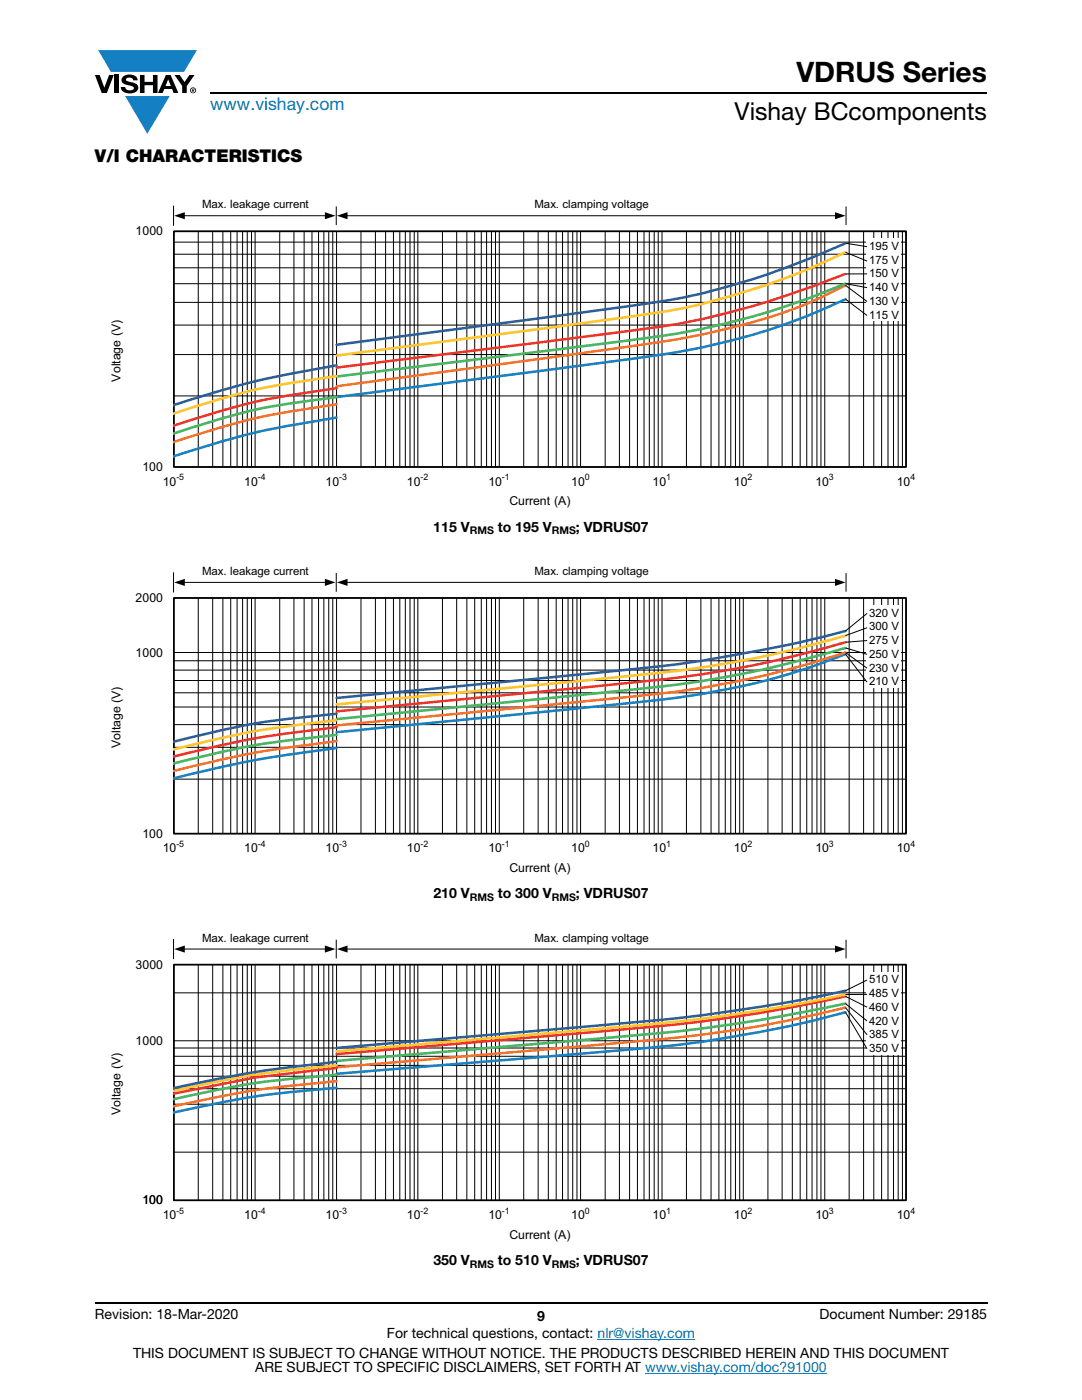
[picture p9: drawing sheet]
<svg xmlns="http://www.w3.org/2000/svg" width="216mm" height="279mm" viewBox="0 0 216 279" stroke-linecap="round" stroke-linejoin="round" font-family="sans-serif">
<g fill="#147fc3">
<path d="M19.6 10h19.7l-2.6 4.3h-1.1h-13.5z"/>
<path d="M25 19.2h8.9l-4.5 7.5z"/>
</g>
<g fill="#000">
<path d="M18.9 15h1l.9 2.5 1-2.5h.9l-1.4 3.6h-1zM22.9 15h.9v3.6h-.9zM24.6 15.3a2.1 2.1 0 0 1 2.8 .3l.1 .4h-.9a.79 .79 0 0 0-.7-.5 .79 .79 0 0 0-.8 .4l.3 .3 1 .2a1.08 1.08 0 0 1 1.2 1 1.08 1.08 0 0 1-1.1 1.2 1.73 1.73 0 0 1-2.4-1.2h.9a.96 .96 0 0 0 .8 .6 .96 .96 0 0 0 .9-.4 1.31 1.31 0 0 0-1.2-.6 1.03 1.03 0 0 1-1.1-.6 1.03 1.03 0 0 1 .2-1.1zM27.9 15h.9v1.3h1.7v-1.3h.9v3.6h-.9v-1.6h-1.7v1.6h-.9zM34.8 15h1.1l.9 1.4 1-1.4h1l-1.5 2.2v1.4h-.9v-1.4z"/>
<path d="M33.6 15.9l.5 1.3h-1.1zM33.1 15l-1.6 3.6h1l.3-.8h1.5l.3 .8h1l-1.6-3.6z"/>
<path d="M38.4 17.8h.2v.2h-.2zM38.3 17.7v.7h.1v-.3l.4 .3-.2-.3 .2-.2-.1-.2z"/>
<path d="M38.1 18a.46 .46 0 0 1 .9 0 .46 .46 0 0 1-.9 0zM37.9 18a.6 .6 0 0 0 1.2 0 .6 .6 0 0 0-1.2 0z"/>
</g>
<path d="M42 18.6h155M18.9 260h178.1" fill="none" stroke="#000" stroke-width=".36"/>
<path d="M119.2 267.3h19.5M128.7 274h36.3" fill="none" stroke="#007ec4" stroke-width=".2"/>
<path d="M19.1 39.3h177.7v62.3h-177.7z" fill="#fff"/>
<g fill="none" stroke="#000" stroke-width=".2">
<path d="M34.6 41v4.1M34.7 56.6h146.1M34.7 53.4h146.1M34.7 50.7h146.1M34.7 48.3h146.1M34.7 46.2h146.1v47h-146.1zM36.5 43.1h28.7M39.6 46.2v47M42.4 46.2v47M44.5 46.2v47M46 46.2v47M47.3 46.2v47"/>
<path d="M48.4 46.2v47M49.3 46.2v47M50.2 46.2v47M50.9 46.2v47M55.8 46.2v47M58.7 46.2v47M60.7 46.2v47M62.3 46.2v47M63.6 46.2v47M64.6 46.2v47M65.6 46.2v47M66.4 46.2v47"/>
<path d="M67.1 41.2v3.7M67.2 46.2v47M69 43.1h98M72 46.2v47M74.9 46.2v47M76.9 46.2v47M78.5 46.2v47M79.8 46.2v47M80.9 46.2v47M81.8 46.2v47M82.7 46.2v47M83.4 46.2v47"/>
<path d="M88.3 46.2v47M91.1 46.2v47M93.2 46.2v47M94.7 46.2v47M96 46.2v47M97.1 46.2v47M98.1 46.2v47M98.9 46.2v47M99.6 46.2v47M104.5 46.2v47M107.4 46.2v47M109.4 46.2v47"/>
<path d="M111 46.2v47M112.2 46.2v47M113.3 46.2v47M114.3 46.2v47M115.1 46.2v47M115.8 46.2v47M120.8 46.2v47M123.6 46.2v47M125.6 46.2v47M127.2 46.2v47M128.5 46.2v47M129.6 46.2v47"/>
<path d="M130.5 46.2v47M131.3 46.2v47M132.1 46.2v47M137 46.2v47M139.8 46.2v47M141.9 46.2v47M143.4 46.2v47M144.7 46.2v47M145.8 46.2v47M146.8 46.2v47M147.6 46.2v47M148.3 46.2v47"/>
<path d="M153.2 46.2v47M156.1 46.2v47M158.1 46.2v47M159.7 46.2v47M161 46.2v47M162 46.2v47M163 46.2v47M163.8 46.2v47M164.6 46.2v47M168.8 41.2v3.7M169.4 46.2v47M172.3 46.2v47"/>
<path d="M174.4 46.2v47M175.9 46.2v47M177.2 46.2v47M178.3 46.2v47M179.2 46.2v47M180.1 46.2v47M34.7 79h146.1M34.7 70.8h146.1M34.7 64.9h146.1M34.7 60.3h146.1"/>
</g>
<path d="M34.7 46.2h146.1v47h-146.1z" fill="none" stroke="#000" stroke-width=".34"/>
<path d="M168.7 59.7a127.9 127.9 0 0 1-40.5 11.6l-61 7.9M67.2 83.3a162.4 162.4 0 0 0-31.6 7.5l-1 .3" fill="none" stroke="#1782c5" stroke-width=".51"/>
<path d="M168.7 56.9a96.4 96.4 0 0 1-25.9 9.3l-2.5 .5a712.3 712.3 0 0 1-38.4 5.7l-34.7 4.7M67.2 80.7a147.5 147.5 0 0 0-27.1 5.8l-5.5 1.7" fill="none" stroke="#f37229" stroke-width=".51"/>
<path d="M168.7 56.6a151.8 151.8 0 0 1-45.4 11.6l-56.1 6.9M67.2 79.2a135.8 135.8 0 0 0-24.4 4.8l-8.2 2.5" fill="none" stroke="#48b85c" stroke-width=".51"/>
<path d="M168.7 54.7l-2 .7a167.9 167.9 0 0 1-46.1 11.3l-53.4 6.7M67.2 77.5a143.1 143.1 0 0 0-27.1 5.7l-5.5 1.8" fill="none" stroke="#ee2d2d" stroke-width=".51"/>
<path d="M168.7 50.4a140.5 140.5 0 0 1-45.4 13.1l-56.1 7.5M67.2 75.1a141.8 141.8 0 0 0-27.1 5.7l-5.5 1.7" fill="none" stroke="#fec626" stroke-width=".51"/>
<path d="M168.7 48.6a147.1 147.1 0 0 1-45.4 12.8l-56.1 7.4M67.2 72.9a185.2 185.2 0 0 0-32.6 8" fill="none" stroke="#2d5d9d" stroke-width=".51"/>
<path d="M34.8 43.1l2.1-.8v1.5zM64.8 42.3l2.1 .8-2.1 .7zM67.2 43.1l2.1-.8v1.5zM166.6 42.3l2.1 .8-2.1 .7z" fill="#000"/>
<path d="M172.8 47.6h6.8v16.5h-6.8z" fill="#fff"/>
<path d="M168.7 56.9l4.3 3.3M168.7 48.5l4.3 .7M168.7 50.4l4.3 1.7M168.7 56.6l4.3 .8M168.7 59.7l4.3 3.3M173 54.7h-4.3" fill="none" stroke="#000" stroke-width=".2"/>
<path d="M19.1 112.5h177.7v62.3h-177.7z" fill="#fff"/>
<g fill="none" stroke="#000" stroke-width=".2">
<path d="M34.6 114.2v4M34.7 119.3h146.1v47.1h-146.1zM36.5 116.2h28.7M39.6 119.3v47.1M42.4 119.3v47.1M44.5 119.3v47.1M46 119.3v47.1M47.3 119.3v47.1M48.4 119.3v47.1M49.3 119.3v47.1M50.2 119.3v47.1M50.9 119.3v47.1"/>
<path d="M55.8 119.3v47.1M58.7 119.3v47.1M60.7 119.3v47.1M62.3 119.3v47.1M63.6 119.3v47.1M64.6 119.3v47.1M65.6 119.3v47.1M66.4 119.3v47.1M67.1 114.4v3.7M67.2 119.3v47.1M69 116.2h98M72 119.3v47.1"/>
<path d="M74.9 119.3v47.1M76.9 119.3v47.1M78.5 119.3v47.1M79.8 119.3v47.1M80.9 119.3v47.1M81.8 119.3v47.1M82.7 119.3v47.1M83.4 119.3v47.1M88.3 119.3v47.1M91.1 119.3v47.1M93.2 119.3v47.1M94.7 119.3v47.1"/>
<path d="M96 119.3v47.1M97.1 119.3v47.1M98.1 119.3v47.1M98.9 119.3v47.1M99.6 119.3v47.1M104.5 119.3v47.1M107.4 119.3v47.1M109.4 119.3v47.1M111 119.3v47.1M112.2 119.3v47.1M113.3 119.3v47.1M114.3 119.3v47.1"/>
<path d="M115.1 119.3v47.1M115.8 119.3v47.1M120.8 119.3v47.1M123.6 119.3v47.1M125.6 119.3v47.1M127.2 119.3v47.1M128.5 119.3v47.1M129.6 119.3v47.1M130.5 119.3v47.1M131.3 119.3v47.1M132.1 119.3v47.1M137 119.3v47.1"/>
<path d="M139.8 119.3v47.1M141.9 119.3v47.1M143.4 119.3v47.1M144.7 119.3v47.1M145.8 119.3v47.1M146.8 119.3v47.1M147.6 119.3v47.1M148.3 119.3v47.1M153.2 119.3v47.1M156.1 119.3v47.1M158.1 119.3v47.1M159.7 119.3v47.1"/>
<path d="M161 119.3v47.1M162 119.3v47.1M163 119.3v47.1M163.8 119.3v47.1M164.6 119.3v47.1M168.8 114.4v3.7M169.4 119.3v47.1M172.3 119.3v47.1M174.4 119.3v47.1M175.9 119.3v47.1M177.2 119.3v47.1M178.3 119.3v47.1"/>
<path d="M179.2 119.3v47.1M180.1 119.3v47.1M34.7 138.3h146.1M34.7 135.8h146.1M34.7 133.7h146.1M34.7 131.9h146.1M34.7 130.2h146.1M34.7 155.5h146.1M34.7 149.1h146.1M34.7 144.6h146.1M34.7 141.1h146.1"/>
</g>
<path d="M34.7 119.3h146.1v47.1h-146.1z" fill="none" stroke="#000" stroke-width=".34"/>
<path d="M168.7 130.5a139.4 139.4 0 0 1-40.5 9.5l-61 6.1M67.2 149.3a224.4 224.4 0 0 0-32.6 6" fill="none" stroke="#1782c5" stroke-width=".51"/>
<path d="M168.7 130.2l-.5 .2a188 188 0 0 1-44.9 8.9l-56.1 5.5M67.2 147.9a205.1 205.1 0 0 0-32.6 6" fill="none" stroke="#f37229" stroke-width=".51"/>
<path d="M168.7 129.3l-3.8 1.1a210.5 210.5 0 0 1-41.6 7.5l-56.1 5.6M67.2 146.7a173.6 173.6 0 0 0-32.6 5.7" fill="none" stroke="#48b85c" stroke-width=".51"/>
<path d="M168.7 128.2l-2.8 .8a215.4 215.4 0 0 1-42.6 7.5l-56.1 5.5M67.2 145.1a194.4 194.4 0 0 0-32.6 5.9" fill="none" stroke="#ee2d2d" stroke-width=".51"/>
<path d="M168.7 126.9l-1.2 .3a215.6 215.6 0 0 1-44.2 7.9l-56.1 5.5M67.2 143.7a189 189 0 0 0-32.6 5.9" fill="none" stroke="#fec626" stroke-width=".51"/>
<path d="M168.7 125.9l-.5 .2a301.5 301.5 0 0 1-50.4 8.3l-50.6 4.9M67.2 142.4a159.2 159.2 0 0 0-29.5 4.9l-3.1 .7" fill="none" stroke="#2d5d9d" stroke-width=".51"/>
<path d="M34.8 116.2l2.1-.7v1.4zM64.8 115.5l2.1 .7-2.1 .7zM67.2 116.2l2.1-.7v1.4zM166.6 115.5l2.1 .7-2.1 .7z" fill="#000"/>
<path d="M172.8 120.8h6.8v16.5h-6.8z" fill="#fff"/>
<path d="M168.7 129.3l4.3 1.3M168.7 130.2l4.3 3.2M168.7 130.5l4.3 5.6M173 122.4l-4.3 3.5M173 125.3l-4.3 1.6M173 127.8l-4.3 .4" fill="none" stroke="#000" stroke-width=".2"/>
<path d="M19.1 185.7h177.7v62.3h-177.7z" fill="#fff"/>
<g fill="none" stroke="#000" stroke-width=".2">
<path d="M34.6 187.4v4M34.7 198.1h146.1M34.7 192.5h146.1v47h-146.1zM36.5 189.4h28.7M39.6 192.5v47M42.4 192.5v47M44.5 192.5v47M46 192.5v47M47.3 192.5v47M48.4 192.5v47M49.3 192.5v47M50.2 192.5v47"/>
<path d="M50.9 192.5v47M55.8 192.5v47M58.7 192.5v47M60.7 192.5v47M62.3 192.5v47M63.6 192.5v47M64.6 192.5v47M65.6 192.5v47M66.4 192.5v47M67.1 187.5v3.8M67.2 192.5v47M69 189.4h98"/>
<path d="M72 192.5v47M74.9 192.5v47M76.9 192.5v47M78.5 192.5v47M79.8 192.5v47M80.9 192.5v47M81.8 192.5v47M82.7 192.5v47M83.4 192.5v47M88.3 192.5v47M91.1 192.5v47M93.2 192.5v47"/>
<path d="M94.7 192.5v47M96 192.5v47M97.1 192.5v47M98.1 192.5v47M98.9 192.5v47M99.6 192.5v47M104.5 192.5v47M107.4 192.5v47M109.4 192.5v47M111 192.5v47M112.2 192.5v47M113.3 192.5v47"/>
<path d="M114.3 192.5v47M115.1 192.5v47M115.8 192.5v47M120.8 192.5v47M123.6 192.5v47M125.6 192.5v47M127.2 192.5v47M128.5 192.5v47M129.6 192.5v47M130.5 192.5v47M131.3 192.5v47M132.1 192.5v47"/>
<path d="M137 192.5v47M139.8 192.5v47M141.9 192.5v47M143.4 192.5v47M144.7 192.5v47M145.8 192.5v47M146.8 192.5v47M147.6 192.5v47M148.3 192.5v47M153.2 192.5v47M156.1 192.5v47M158.1 192.5v47"/>
<path d="M159.7 192.5v47M161 192.5v47M162 192.5v47M163 192.5v47M163.8 192.5v47M164.6 192.5v47M168.8 187.5v3.8M169.4 192.5v47M172.3 192.5v47M174.4 192.5v47M175.9 192.5v47M177.2 192.5v47"/>
<path d="M178.3 192.5v47M179.2 192.5v47M180.1 192.5v47M34.7 217.3h146.1M34.7 214.8h146.1M34.7 212.6h146.1M34.7 210.8h146.1M34.7 209.2h146.1M34.7 207.7h146.1M34.7 229.9h146.1M34.7 224.3h146.1M34.7 220.4h146.1"/>
</g>
<path d="M34.7 192.5h146.1v47h-146.1z" fill="none" stroke="#000" stroke-width=".34"/>
<path d="M67.2 217.1a185.8 185.8 0 0 0-32.6 4.9M168.7 202a246.7 246.7 0 0 1-48.1 7.9l-53.4 4.4" fill="none" stroke="#1782c5" stroke-width=".51"/>
<path d="M67.2 215.8a193.8 193.8 0 0 0-32.6 5M168.7 201.1l-5.9 1.4a254.1 254.1 0 0 1-39.5 5.7l-56.1 4.8" fill="none" stroke="#f37229" stroke-width=".51"/>
<path d="M67.2 214.5a175.2 175.2 0 0 0-32.6 4.9M168.7 200.3l-16.9 3.2a346.4 346.4 0 0 1-34 3.9l-50.6 4.3" fill="none" stroke="#48b85c" stroke-width=".51"/>
<path d="M168.7 198.8l-8 1.7-8.9 1.6a352.8 352.8 0 0 1-34 3.9l-50.6 4.4M67.2 213.1l-16.3 1.9-16.3 3.3" fill="none" stroke="#ee2d2d" stroke-width=".51"/>
<path d="M168.7 198.5l-8 1.6-10 1.7a377.9 377.9 0 0 1-32.9 3.7l-50.6 4.3M67.2 212.6a204.5 204.5 0 0 0-32.6 5.1" fill="none" stroke="#fec626" stroke-width=".51"/>
<path d="M168.7 197.7l-9 1.9-9 1.5a362 362 0 0 1-32.9 3.7l-50.6 4.3M67.2 211.9a233.7 233.7 0 0 0-32.6 5.3" fill="none" stroke="#2d5d9d" stroke-width=".51"/>
<path d="M34.8 189.4l2.1-.7v1.4zM64.8 188.7l2.1 .7-2.1 .7zM67.2 189.4l2.1-.7v1.4zM166.6 188.7l2.1 .7-2.1 .7z" fill="#000"/>
<path d="M172.8 193.9h6.8v16.6h-6.8z" fill="#fff"/>
<path d="M168.7 198.8l4.3 2.2M173 195.6l-4.3 2.1M173 198.5h-4.3M168.7 200.3l4.3 3.5M168.7 201.1l4.3 5.4M168.7 202l4.3 7.3" fill="none" stroke="#000" stroke-width=".2"/>
<text font-size="5.6" x="158.9" y="16.4">VDRUS Series</text>
<text font-size="4.9" x="146.6" y="24">Vishay BCcomponents</text>
<text font-size="3.5" fill="#007ec4" x="42" y="21.9">www.vishay.com</text>
<text font-size="3.5" x="18.9" y="32.3">V/I CHARACTERISTICS</text>
<g font-size="2.8">
<text x="86.5" y="106.1">115 V</text>
<text x="99.3" y="106.1">to 195 V</text>
<text x="114.9" y="106.1">; VDRUS07</text>
<text x="86.5" y="179.3">210 V</text>
<text x="99.3" y="179.3">to 300 V</text>
<text x="114.9" y="179.3">; VDRUS07</text>
<text x="86.5" y="252.5">350 V</text>
<text x="99.3" y="252.5">to 510 V</text>
<text x="114.9" y="252.5">; VDRUS07</text>
<text x="18.9" y="263.3">Revision: 18-Mar-2020</text>
<text x="107.2" y="263.6">9</text>
<text x="163.6" y="263.3">Document Number: 29185</text>
<text x="77.2" y="267.1">For technical questions, contact: nlr@vishay.com</text>
<text x="26.5" y="271">THIS DOCUMENT IS SUBJECT TO CHANGE WITHOUT NOTICE. THE PRODUCTS DESCRIBED HEREIN AND THIS DOCUMENT</text>
<text x="50.9" y="273.8">ARE SUBJECT TO SPECIFIC DISCLAIMERS, SET FORTH AT www.vishay.com/doc?91000</text>
</g>
<g font-size="2.5">
<text x="27.1" y="47">1000</text>
<text x="24" y="76.1" transform="rotate(-90 24 76.1)">Voltage (V)</text>
<text x="28.4" y="94">100</text>
<text x="32.5" y="96.9">10</text>
<text x="48.7" y="96.9">10</text>
<text x="65" y="96.9">10</text>
<text x="81.2" y="96.9">10</text>
<text x="97.5" y="96.9">10</text>
<text x="101.6" y="100.8">Current (A)</text>
<text x="114" y="96.9">10</text>
<text x="130.2" y="96.9">10</text>
<text x="146.5" y="96.9">10</text>
<text x="162.7" y="96.9">10</text>
<text x="178.9" y="96.9">10</text>
<text x="27.1" y="120.1">2000</text>
<text x="27.1" y="131">1000</text>
<text x="24" y="149.3" transform="rotate(-90 24 149.3)">Voltage (V)</text>
<text x="28.4" y="167.2">100</text>
<text x="32.5" y="170.1">10</text>
<text x="48.7" y="170.1">10</text>
<text x="65" y="170.1">10</text>
<text x="81.2" y="170.1">10</text>
<text x="97.5" y="170.1">10</text>
<text x="114" y="170.1">10</text>
<text x="130.2" y="170.1">10</text>
<text x="146.5" y="170.1">10</text>
<text x="162.7" y="170.1">10</text>
<text x="178.9" y="170.1">10</text>
<text x="101.6" y="174">Current (A)</text>
<text x="27.1" y="193.3">3000</text>
<text x="27.1" y="208.5">1000</text>
<text x="24" y="222.5" transform="rotate(-90 24 222.5)">Voltage (V)</text>
<text x="28.4" y="240.3">100</text>
<text x="32.5" y="243.3">10</text>
<text x="48.7" y="243.3">10</text>
<text x="65" y="243.3">10</text>
<text x="81.2" y="243.3">10</text>
<text x="97.5" y="243.3">10</text>
<text x="114" y="243.3">10</text>
<text x="130.2" y="243.3">10</text>
<text x="146.5" y="243.3">10</text>
<text x="162.7" y="243.3">10</text>
<text x="178.9" y="243.3">10</text>
<text x="101.6" y="247.2">Current (A)</text>
</g>
<g font-size="2.5" fill="#fff">
<text x="102.7" y="43.7">Axis Title</text>
<text x="102.7" y="116.9">Axis Title</text>
<text x="102.7" y="190">Axis Title</text>
</g>
<g font-size="2.3">
<text x="40.3" y="41.6">Max. leakage current</text>
<text x="106.6" y="41.6">Max. clamping voltage</text>
<text x="173.4" y="49.9">195 V</text>
<text x="173.4" y="52.6">175 V</text>
<text x="173.4" y="55.4">150 V</text>
<text x="173.4" y="58.1">140 V</text>
<text x="173.4" y="60.9">130 V</text>
<text x="173.4" y="63.6">115 V</text>
<text x="40.3" y="114.8">Max. leakage current</text>
<text x="106.6" y="114.8">Max. clamping voltage</text>
<text x="173.4" y="123.1">320 V</text>
<text x="173.4" y="125.8">300 V</text>
<text x="173.4" y="128.5">275 V</text>
<text x="173.4" y="131.3">250 V</text>
<text x="173.4" y="134">230 V</text>
<text x="173.4" y="136.8">210 V</text>
<text x="40.3" y="187.9">Max. leakage current</text>
<text x="106.6" y="187.9">Max. clamping voltage</text>
<text x="173.4" y="196.2">510 V</text>
<text x="173.4" y="199">485 V</text>
<text x="173.4" y="201.7">460 V</text>
<text x="173.4" y="204.5">420 V</text>
<text x="173.4" y="207.2">385 V</text>
<text x="173.4" y="209.9">350 V</text>
</g>
<g font-size="2.1">
<text x="93.7" y="106.6">RMS</text>
<text x="110.1" y="106.6">RMS</text>
<text x="93.7" y="179.8">RMS</text>
<text x="110.1" y="179.8">RMS</text>
<text x="93.7" y="253">RMS</text>
<text x="110.1" y="253">RMS</text>
</g>
<g font-size="1.8">
<text x="35.2" y="95.9">-5</text>
<text x="51.4" y="95.9">-4</text>
<text x="67.7" y="95.9">-3</text>
<text x="83.9" y="95.9">-2</text>
<text x="100.2" y="95.9">-1</text>
<text x="116.7" y="95.9">0</text>
<text x="132.9" y="95.9">1</text>
<text x="149.2" y="95.9">2</text>
<text x="165.4" y="95.9">3</text>
<text x="181.6" y="95.9">4</text>
<text x="35.2" y="169">-5</text>
<text x="51.4" y="169">-4</text>
<text x="67.7" y="169">-3</text>
<text x="83.9" y="169">-2</text>
<text x="100.2" y="169">-1</text>
<text x="116.7" y="169">0</text>
<text x="132.9" y="169">1</text>
<text x="149.2" y="169">2</text>
<text x="165.4" y="169">3</text>
<text x="181.6" y="169">4</text>
<text x="35.2" y="242.2">-5</text>
<text x="51.4" y="242.2">-4</text>
<text x="67.7" y="242.2">-3</text>
<text x="83.9" y="242.2">-2</text>
<text x="100.2" y="242.2">-1</text>
<text x="116.7" y="242.2">0</text>
<text x="132.9" y="242.2">1</text>
<text x="149.2" y="242.2">2</text>
<text x="165.4" y="242.2">3</text>
<text x="181.6" y="242.2">4</text>
</g>
</svg>
